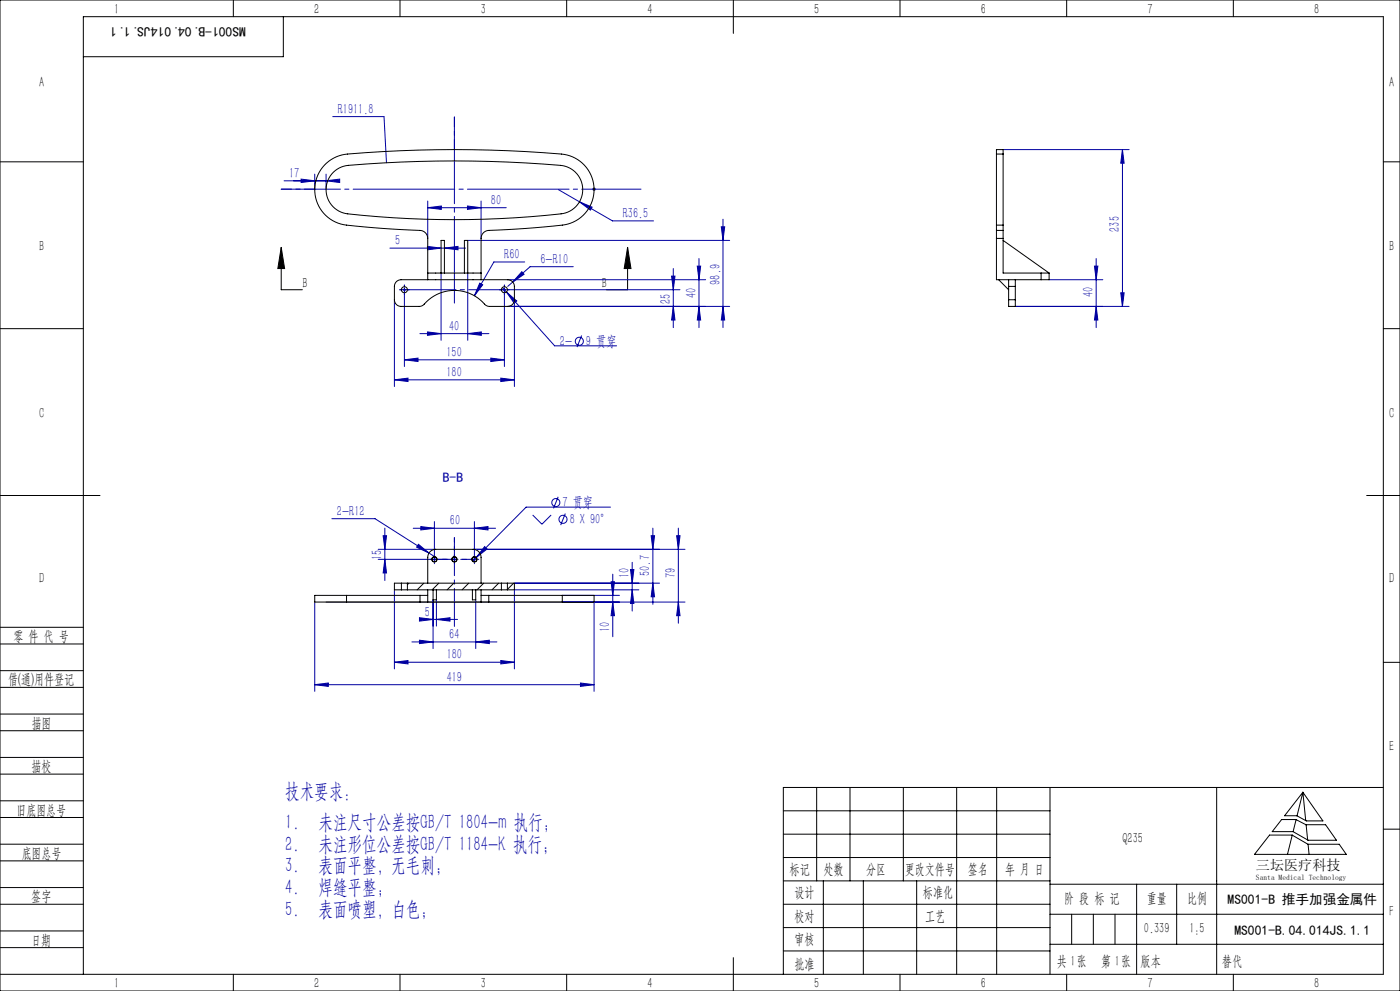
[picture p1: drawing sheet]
<svg xmlns="http://www.w3.org/2000/svg" width="420mm" height="297mm" viewBox="0 0 420 297" stroke-linecap="round" stroke-linejoin="round" font-family="sans-serif">
<g fill="none" stroke="#0000a0" stroke-width=".3">
<path d="M99.8 34.9h15.4l.7 13.9M85.2 54.2h12.6M90.3 53.7l4.1 .5-4.1 .5zM94.4 52.2v4.6M97.8 54.2l4.1-.5v1zM97.8 52.2v4.6M167.5 56.8l6.3 3.7M177.7 56.7h1M177.9 56.3l.7 .8M178.2 56.2v1M178.6 56.3l-.7 .8M300.9 44.8h37.8"/>
<path d="M336.7 44.8l.5 4.1h-1zM336.7 44.8v47M117 74.4h22.7M128.2 73.8l4.1 .6-4.1 .5zM128.3 62.3l4.1-.6v1.1zM128.3 60.3v11.2M128.3 62.3h23.6M133.3 74.4l4.1-.6v1.1zM140.2 61.7l4.1 .6-4.1 .5zM140.3 72.1h78.6M144.3 60.3v11.2M157.4 78.5h-9.2l-5.9 10.1"/>
<path d="M172 79.9h-13l-6.7 5.9M173.8 60.5l3.8 1.6-.5 .9zM173.8 60.5l9.9 5.7h12.4M209.2 79.8h1l-.5 4zM209.7 77.5v20.7M216.4 68h1l-.5 4.1zM216.9 65.7v32.5M328.3 79.8h1.1l-.6 4zM328.8 77.5v20.7M118.3 89.8v26M120.8 86.8h1M121.3 88.2v21.6"/>
<path d="M121.3 86.3v1M126 100h20.7M128.2 99.5l4.1 .5-4.1 .5zM132.3 81.8v20.2M140.3 100l4.1-.5v1zM140.3 81.8v20.2M143.9 84.9l.9 .5-2.5 3.2zM150.7 86.2l15.7 17.4h18.6M150.8 86.8h1M151.3 86.3v1M151.3 88.2v21.6M151.9 87.5l3.1 2.7-.7 .7z"/>
<path d="M152.3 83.8h59.4M152.7 86.8h51.3M154.3 89.8v26M156.6 81.4l.6 .8-3.4 2.3zM201.5 82.8h1l-.5 4zM202 80.5v17.7M202 91.8l.5 4.1h-1zM209.7 91.8l.5 4.1h-1zM216.9 91.8l.5 4.1h-1zM218.9 91.8h-66.6M304.6 91.8h34.1M314.7 83.8h16.1"/>
<path d="M328.8 91.8l.6 4.1h-1.1zM336.2 87.8h1l-.5 4zM118.3 113.8l4.1-.5v1zM118.3 113.8h36M121.3 107.8l4.1-.5v1zM121.3 107.8h30M147.2 107.3l4.1 .5-4.1 .5zM150.2 113.3l4.1 .5-4.1 .5zM174.5 100.6l-1.4 3.4M99.6 155.5h12.9l18.2 11.5M115.5 158.3v15.7M124 158.3h24.7"/>
<path d="M126.2 157.8l4.1 .5-4.1 .5zM130.3 156.3v10M142.3 158.3l4.1-.5v1zM142.3 156.3v10M159.8 154.3l2.8 2.8 2.7-2.8M167.4 148.9l-1.3 3.5M169.6 153.9l-1.4 3.5M183.1 152h-25.3l-16 16.2M195.9 158.3v22.8M203.5 158.3v28.5M113.5 167.6h22.8M113.5 164.6h17.2"/>
<path d="M114.9 160.6h1.1l-.5 4zM115.5 167.6l.5 4.1h-1.1zM118.3 176.8v23.7M125.5 163.1l3.2 2.6-3.7-1.7zM129.9 179.8v14.6M130.3 167.1v1M130.9 179.8v7.8M141.9 164.6h63.6M142.7 179.8v14.6M145.4 163.8l.7 .7-3.2 2.6zM154.3 174.8h43.6M168.7 178.4h17.1"/>
<path d="M183.3 174.4h1l-.5 4zM183.8 172.1v18.7M189.1 170.7h1.1l-.5 4.1zM189.7 168.5v14.6M189.7 176.8l.5 4.1h-1.1zM191.7 176.8h-37.4v23.7M195.3 160.6h1.1l-.5 4zM195.9 174.8l.5 4.1h-1.1zM203 160.6h1l-.5 4zM94.4 180.4v26.8M97.8 180.4h107.7M118.3 198.5l4.1-.5v1z"/>
<path d="M118.3 198.5h36M123.6 192.4h25.5M125.8 191.9l4.1 .5-4.1 .5zM125.8 185.1l4.1 .5-4.1 .5zM125.9 185.6h11.4M130.9 185.6l4.1-.5v1zM142.7 192.4l4.1-.5v1zM150.2 198l4.1 .5-4.1 .5zM178.2 180.4v26.8M183.8 180.4l.5 4.1h-1zM203.5 180.4l.5 4.1h-1zM94.4 205.2l4.1-.5v1z"/>
<path d="M94.4 205.2h83.8M174.1 204.7l4.1 .5-4.1 .5z"/>
<circle cx="173.8" cy="102.3" r="1.21"/>
<circle cx="166.8" cy="150.6" r="1.21"/>
<circle cx="168.9" cy="155.6" r="1.21"/>
</g>
<g fill="none" stroke="#000" stroke-width=".3">
<path d="M0 0h420v297h-420zM70 0v5M85 5v12h-60M120 0v5M170 0v5M220 0v10M270 0v5M320 0v5M370 0v5M0 48.5h25M415 48.5h5M84.4 74.1l1 6.4h-2.1z"/>
<path d="M84.4 74.1v12.7h6.3M188.3 74.1l1 6.4h-2zM188.3 74.1v12.7h-6.4M0 98.5h25M415 98.5h5M0 148.5h30M410 148.5h10M0 193h25M0 188h25M415 198.5h5M0 206h25M0 201h25"/>
<path d="M0 219h25M0 214h25M0 232h25M0 227h25M0 240h25M245 236v28M255 236v28M271 236v28M287 236v56M299 236v56M315 236v56M365 236v56"/>
<path d="M390.9 237.4l6 8.6h-5l-2.9-1.5h-3.6zM390.9 237.4l-1.8 7.1M390.9 237.4l.8 8.5M415 236h-180v56M0 245h25M0 258h25M0 253h25M235 243h80M235 250h80M235 257h80M387.6 250.3h-6.7l-4.5 5.8h27.5l-2.1-3.1h-9.4M387.6 250.3l4.8 2.7"/>
<path d="M387.7 250.3l-1.5 5.8M388.8 245.6h-4.3l-2.8 3.6h6.2M388.8 245.6l3 1.6M388.8 245.6l-.9 3.6M391.8 247.2h5.9l3.2 4.6h-8.5l-4.5-2.6M391.8 247.2l.5 4.5M392.4 253l.3 3.1M415 248.5h5M0 271h25M0 266h25M0 279h25M235 271h80"/>
<path d="M235 264h80M235 278h80M247 264v28M259 264v28M275 264v28M315 274h100M315 265h100M321.5 274v9M328 274v9M334.5 274v9M341 265v27M353 265v18"/>
<path d="M0 284h25M0 292h415v-287h-390v287M70 292v5M120 292v5M170 292v5M220 287v10M235 285h80M270 292v5M315 283h100M320 292v5M370 292v5"/>
</g>
<g fill="none" stroke="#0000a0" stroke-width=".3" stroke-dasharray="30.5 1.3 1.3 1.3">
<path d="M120.3 86.8h-.4M121.3 85.8v-.4M121.3 87.8v.4M122.3 86.8h.4M150.3 86.8h-.4M151.3 85.8v-.4M151.3 87.8v.4M152.3 86.8h.4M129.3 167.6h-.3M130.3 166.6v-.3M130.3 168.6v.3M136.3 167.6v-.5"/>
<path d="M136.3 167.6h-.5M136.3 167.6v.5M136.3 167.6h.5M136.3 166.6v-.3M136.3 168.6v.3M142.3 167.6v-.5M142.3 167.6h-.5M142.3 167.6v.5M142.3 167.6h.5M142.3 166.6v-.3M142.3 168.6v.3M143.3 167.6h.3"/>
</g>
<path d="M131.3 167.6h4M137.3 167.6h4" fill="none" stroke="#0000a0" stroke-width=".3" stroke-dasharray="30.5 1.3 1.3 1.3" stroke-dashoffset="30.4"/>
<path d="M94.4 56.7h-10" fill="none" stroke="#0000a0" stroke-width=".3" stroke-dasharray="30.5 1.3 1.3 1.3" stroke-dashoffset="27.4"/>
<path d="M84.4 56.7h107.9" fill="none" stroke="#0000a0" stroke-width=".3" stroke-dasharray="30.5 1.3 1.3 1.3" stroke-dashoffset="12.7"/>
<path d="M121.3 86.8h30" fill="none" stroke="#0000a0" stroke-width=".3" stroke-dasharray="30.5 1.3 1.3 1.3" stroke-dashoffset="15"/>
<path d="M136.3 44.8v-9.7" fill="none" stroke="#0000a0" stroke-width=".3" stroke-dasharray="30.5 1.3 1.3 1.3" stroke-dashoffset="27.5"/>
<path d="M136.3 35.1v55.7" fill="none" stroke="#0000a0" stroke-width=".3" stroke-dasharray="30.5 1.3 1.3 1.3" stroke-dashoffset="4.5"/>
<path d="M136.3 167.6v-6.5" fill="none" stroke="#0000a0" stroke-width=".3" stroke-dasharray="30.5 1.3 1.3 1.3" stroke-dashoffset="29.1"/>
<path d="M136.3 161.1v26.6" fill="none" stroke="#0000a0" stroke-width=".3" stroke-dasharray="30.5 1.3 1.3 1.3" stroke-dashoffset="19.1"/>
<path d="M130.3 167.6h12" fill="none" stroke="#0000a0" stroke-width=".3" stroke-dasharray="30.5 1.3 1.3 1.3" stroke-dashoffset="26.4"/>
<path d="M188.3 74.1l1 6.4h-2zM84.4 74.1l1 6.4h-2.1z" fill="#000"/>
<g fill="#0000a0">
<path d="M90.3 53.7l4.1 .5-4.1 .5zM97.8 54.2l4.1-.5v1z"/>
<path d="M151.9 87.5l2.4 3.4 .7-.7zM118.3 113.8l4.1-.5v1zM150.2 113.3l4.1 .5-4.1 .5zM156.6 81.4l-2.8 3.1 3.4-2.3zM143.9 84.9l-1.6 3.7 2.5-3.2zM128.3 62.3l4.1-.6v1.1zM140.2 61.7l4.1 .6-4.1 .5zM128.2 99.5l4.1 .5-4.1 .5zM140.3 100l4.1-.5v1zM121.3 107.8l4.1-.5v1zM147.2 107.3l4.1 .5-4.1 .5zM128.2 73.8l4.1 .6-4.1 .5zM133.3 74.4l4.1-.6v1.1zM173.8 60.5l3.3 2.5 .5-.9zM145.4 163.8l-2.5 3.3 3.2-2.6zM94.4 205.2l4.1-.5v1zM174.1 204.7l4.1 .5-4.1 .5zM118.3 198.5l4.1-.5v1zM150.2 198l4.1 .5-4.1 .5zM125.8 191.9l4.1 .5-4.1 .5zM142.7 192.4l4.1-.5v1zM125.5 163.1l-.5 .9 3.7 1.7zM126.2 157.8l4.1 .5-4.1 .5zM142.3 158.3l4.1-.5v1zM125.8 185.1l4.1 .5-4.1 .5zM130.9 185.6l4.1-.5v1z"/>
<path d="M328.8 91.8l.6 4.1h-1.1zM328.3 79.8h1.1l-.6 4z"/>
<path d="M202 91.8l.5 4.1h-1zM201.5 82.8h1l-.5 4zM209.7 91.8l.5 4.1h-1zM209.2 79.8h1l-.5 4zM336.2 87.8h1l-.5 4zM336.7 44.8l.5 4.1h-1z"/>
<path d="M216.4 68h1l-.5 4.1zM216.9 91.8l.5 4.1h-1zM114.9 160.6h1.1l-.5 4zM115.5 167.6l.5 4.1h-1.1zM203 160.6h1l-.5 4zM203.5 180.4l.5 4.1h-1zM183.3 174.4h1l-.5 4zM183.8 180.4l.5 4.1h-1zM195.3 160.6h1.1l-.5 4zM195.9 174.8l.5 4.1h-1.1zM189.1 170.7h1.1l-.5 4.1zM189.7 176.8l.5 4.1h-1.1z"/>
</g>
<g fill="none" stroke="#000" stroke-width=".3">
<path d="M100 51.6l1.8-1.3 1.3-.5a349.1 349.1 0 0 1 66.4 0 7.3 7.3 0 0 1 5.3 7.7 7.3 7.3 0 0 1-6.5 6.6 282.4 282.4 0 0 1-65.4-.3 7.3 7.3 0 0 1-2.9-12.2zM298.9 46.2v21.3M298.9 46.2v-1.4h2v1.4M298.9 46.2h2M300.9 46.2v21.3M298.9 67.5v1.6M298.9 69.1v2.4M298.9 71.5v12.3h13.4M298.9 67.5h2M298.9 69.1h2M298.9 71.5h2M300.9 67.5v1.6"/>
<path d="M300.9 69.1v2.4M300.9 71.5v10.3h11.4M300.9 72.1l13.8 9.7M128.3 83.8h16M128.3 81.8h16M128.3 83.8h-8a2 2 0 0 0-2 2v4a2 2 0 0 0 2 2h5.5l1-.2a12.3 12.3 0 0 1 19.1 0l1 .2h5.4a2 2 0 0 0 2-2v-4a2 2 0 0 0-2-2h-8M128.3 83.8v-12.3a2.4 2.4 0 0 0-2.3-2.4l-5.5-.3a184.1 184.1 0 0 1-18.3-1.7 10.7 10.7 0 0 1-7.7-11.3 10.7 10.7 0 0 1 9.7-9.6 364.9 364.9 0 0 1 65.9 .3 10.7 10.7 0 0 1 8.1 11.1 10.7 10.7 0 0 1-9.5 9.9l-11 1-11.1 .6a2.4 2.4 0 0 0-2.3 2.4v12.3M132.3 81.8v-9.7h1v9.7M139.3 81.8v-9.7h1v9.7M299.6 83.8l3 3M302.6 89.8v2h2v-2M302.6 83.8v2"/>
<path d="M302.6 85.8h2M302.6 89.8h2M302.6 85.8v4M304.6 83.8v2M304.6 85.8v4M312.3 81.8h2.4M312.3 81.8v2M314.7 81.8v2h-2.4M104 178.4h22M104 178.4h-9.6v2h9.6M104 178.4v2M120.4 174.8h1.8"/>
<path d="M120.4 176.8h1.8M120.4 174.8h-2.1v2h2.1M120.4 174.8v2M122.2 176.8h28.2M122.2 174.8v2M122.2 174.8h28.2M122.7 174.8l-.5 .4M126 178.4h2.3M126 178.4v2M127.2 174.8l-2 2M128.3 174.8v-7.8a2.4 2.4 0 0 1 2.4-2.4h11.2a2.4 2.4 0 0 1 2.4 2.4v7.8M128.3 176.8v3.6"/>
<path d="M129.9 176.8v3h1v-3M131.6 174.8l-2 2M136.1 174.8l-2 2M140.6 174.8l-2 2M141.7 176.8v3h1v-3M144.3 178.4h2.3M144.3 176.8v3.6M145.1 174.8l-2 2M146.6 178.4h22.1M146.6 178.4v2M149.6 174.8l-2 2M150.4 174.8h1.8"/>
<path d="M150.4 176.8h1.8M150.4 174.8v2M152.2 174.8h2.1v2h-2.1M152.2 174.8v2M154.1 174.8l-1.9 1.8M168.7 178.4h9.5v2h-9.5M168.7 178.4v2M104 180.4h22M126 180.4h2.3M128.3 180.4h16M144.3 180.4h2.3M146.6 180.4h22.1"/>
<circle cx="121.3" cy="86.8" r=".9"/>
<circle cx="151.3" cy="86.8" r=".9"/>
<circle cx="130.3" cy="167.6" r=".7"/>
<circle cx="130.3" cy="167.6" r=".8"/>
<circle cx="136.3" cy="167.6" r=".7"/>
<circle cx="136.3" cy="167.6" r=".8"/>
<circle cx="142.3" cy="167.6" r=".7"/>
<circle cx="142.3" cy="167.6" r=".8"/>
</g>
<g font-size="6.3" fill="#0000a0">
<text x="85.5" y="239.3">技术要求：</text>
<text x="85.5" y="248.5">1.</text>
<text x="95.5" y="248.5">未注尺寸公差按GB/T 1804-m 执行；</text>
<text x="85.5" y="255">2.</text>
<text x="95.5" y="255">未注形位公差按GB/T 1184-K 执行；</text>
<text x="85.5" y="261.5">3.</text>
<text x="95.5" y="261.5">表面平整，无毛刺；</text>
<text x="85.5" y="268">4.</text>
<text x="95.5" y="268">焊缝平整；</text>
<text x="85.5" y="274.5">5.</text>
<text x="95.5" y="274.5">表面喷塑，白色；</text>
</g>
<g font-size="4.4">
<text x="34.2" y="4.2">1</text>
<text x="94.2" y="4.2">2</text>
<text x="144.2" y="4.2">3</text>
<text x="194.2" y="4.2">4</text>
<text x="244.2" y="4.2">5</text>
<text x="294.2" y="4.2">6</text>
<text x="344.2" y="4.2">7</text>
<text x="394.2" y="4.2">8</text>
<text x="11.7" y="25.9">A</text>
<text x="416.7" y="25.9">A</text>
<text x="11.7" y="75.2">B</text>
<text x="416.7" y="75.2">B</text>
<text x="90.7" y="86.3">B</text>
<text x="180.5" y="86.3">B</text>
<text x="11.7" y="125.2">C</text>
<text x="416.7" y="125.2">C</text>
<text x="11.7" y="174.8">D</text>
<text x="416.7" y="174.8">D</text>
<text x="4" y="192">零 件 代 号</text>
<text x="2.5" y="205.1">借(通)用件登记</text>
<text x="9.5" y="218.1">描图</text>
<text x="416.7" y="225.2">E</text>
<text x="9.5" y="231.1">描校</text>
<text x="5" y="244.2">旧底图总号</text>
<text x="6.5" y="257.2">底图总号</text>
<text x="336.7" y="252.6">Q235</text>
<text x="236.9" y="261.9">标记</text>
<text x="247.1" y="261.9">处数</text>
<text x="259.9" y="261.9">分区</text>
<text x="271.5" y="261.9">更改文件号</text>
<text x="290.4" y="261.9">签名</text>
<text x="301.5" y="261.9">年 月 日</text>
<text x="238.3" y="268.9">设计</text>
<text x="276.9" y="268.9">标准化</text>
<text x="9.4" y="270.1">签字</text>
<text x="238.3" y="276">校对</text>
<text x="277.6" y="276">工艺</text>
<text x="319.3" y="270.7">阶 段 标 记</text>
<text x="344" y="270.7">重量</text>
<text x="356.1" y="270.7">比例</text>
<text x="416.8" y="274.4">F</text>
<text x="343.2" y="279.7">0.339</text>
<text x="356.8" y="279.7">1:5</text>
<text x="9.4" y="283.2">日期</text>
<text x="238.4" y="283">审核</text>
<text x="238.3" y="290.4">批准</text>
<text x="317" y="289.4">共 张</text>
<text x="321.1" y="289.4">1</text>
<text x="330.3" y="289.4">第 张</text>
<text x="334.5" y="289.4">1</text>
<text x="342.1" y="289.4">版本</text>
<text x="34.2" y="296.2">1</text>
<text x="94.2" y="296.2">2</text>
<text x="144.2" y="296.2">3</text>
<text x="194.2" y="296.2">4</text>
<text x="244.2" y="296.2">5</text>
<text x="294.2" y="296.2">6</text>
<text x="344.2" y="296.2">7</text>
<text x="394.2" y="296.2">8</text>
</g>
<g font-size="4.4" fill="#0000a0">
<text x="101.4" y="34.1">R1911.8</text>
<text x="86.8" y="53.3">17</text>
<text x="147.3" y="61.4">80</text>
<text x="186.9" y="65.3">R36.5</text>
<text x="335.9" y="69.4" transform="rotate(-90 335.9 69.4)">235</text>
<text x="118.5" y="73.5">5</text>
<text x="151.3" y="77.6">R60</text>
<text x="162.2" y="79.1">6-R10</text>
<text x="208.8" y="89.3" transform="rotate(-90 208.8 89.3)">40</text>
<text x="216" y="85.3" transform="rotate(-90 216 85.3)">98.9</text>
<text x="328" y="88.9" transform="rotate(-90 328 88.9)">40</text>
<text x="201.1" y="91.2" transform="rotate(-90 201.1 91.2)">25</text>
<text x="134.7" y="99.1">40</text>
<text x="133.9" y="107">150</text>
<text x="168" y="103.6">2-</text>
<text x="175.8" y="103.6">9 贯穿</text>
<text x="133.9" y="113">180</text>
<text x="101.1" y="154.6">2-R12</text>
<text x="168.8" y="151.9">7 贯穿</text>
<text x="135" y="157.4">60</text>
<text x="170.9" y="156.9">8 X 90°</text>
<text x="114.6" y="167.7" transform="rotate(-90 114.6 167.7)">15</text>
<text x="188.8" y="173.1" transform="rotate(-90 188.8 173.1)">10</text>
<text x="195" y="172.6" transform="rotate(-90 195 172.6)">50.7</text>
<text x="202.6" y="173.1" transform="rotate(-90 202.6 173.1)">79</text>
<text x="127.5" y="184.8">5</text>
<text x="134.8" y="191.5">64</text>
<text x="183" y="189.3" transform="rotate(-90 183 189.3)">10</text>
<text x="134" y="197.6">180</text>
<text x="134" y="204.3">419</text>
</g>
<text font-size="4.4" fill="#010000" x="366.6" y="289.4">替代</text>
<text font-size="4.2" x="376.8" y="260.7">三坛医疗科技</text>
<text font-size="4.1" fill="#010000" x="73.8" y="8" transform="rotate(-180 73.8 8)">MS001-B.04.014JS.1.1</text>
<text font-size="4.1" fill="#0000a0" x="132.8" y="144.3">B-B</text>
<g font-size="4.1">
<text x="368.3" y="271">MS001-B 推手加强金属件</text>
<text x="370.3" y="280.1">MS001-B.04.014JS.1.1</text>
</g>
<text font-size="2.3" x="376.8" y="263.6">Santa Medical Technology</text>
</svg>
